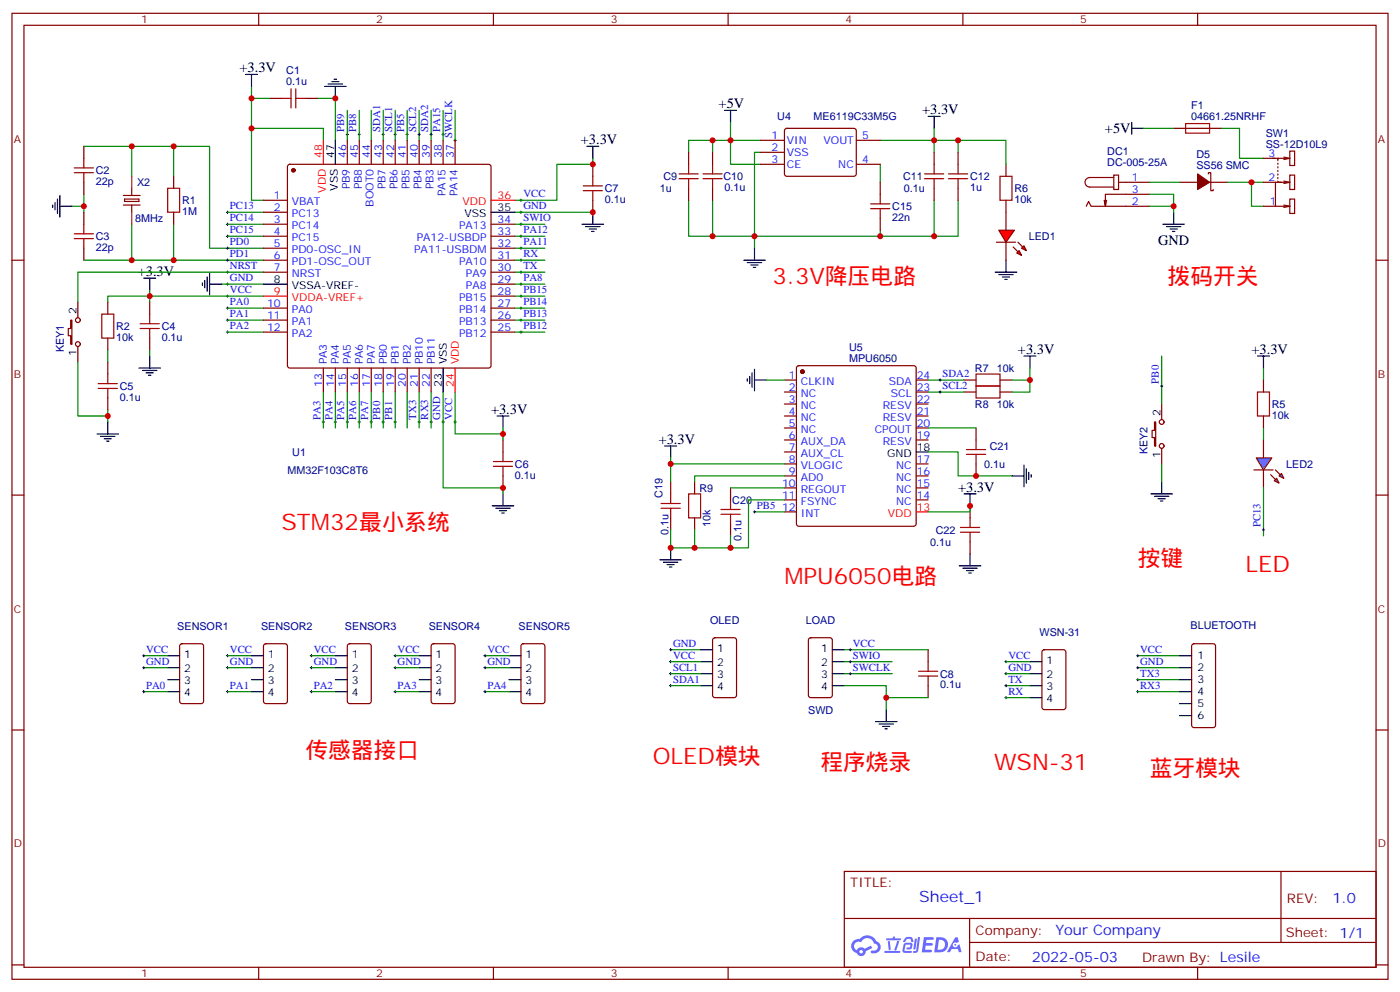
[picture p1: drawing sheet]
<svg xmlns="http://www.w3.org/2000/svg" width="412mm" height="292mm" viewBox="0 0 412 292" stroke-linecap="round" stroke-linejoin="round" font-family="sans-serif">
<g fill="none" stroke="#870000" stroke-width=".35">
<path d="M3.5 3.9h405.4v284.4h-405.4zM7.1 7.4h398.2v277.3h-398.2zM76.2 3.9v3.5M145.3 3.9v3.5M214.5 3.9v3.5M283.6 3.9v3.5M352.8 3.9v3.5M3.5 76.6h3.6M405.3 76.6h3.6M3.5 145.7h3.6M405.3 145.7h3.6M3.5 214.9h3.6"/>
<path d="M405.3 214.9h3.6M248.7 256.5h156.6v28.2h-156.6zM377.3 256.5v20.9M248.7 270.4h156.5M285.6 277.4h119.6M285.6 270.4v14.1M3.5 284h3.6M76.2 284.7v3.6M145.3 284.7v3.6M214.5 284.7v3.6M283.6 284.7v3.6M352.8 284.7v3.6"/>
<path d="M405.3 284h3.6"/>
</g>
<g fill="#5487ff">
<path d="M272.1 275.8h2.6l.3 .2-.1 .6h-2l-.1 1h1.6l.4 .4-.4 .4h-1.7l-.2 1.1 1.8 .1 .3 .3-.2 .4h-2.9z"/>
<path d="M281.4 275.9h.7l.4 1.3-.7 .3a.74 .74 0 0 0-1.1 .3 .74 .74 0 0 0 .5 1.1 .74 .74 0 0 0 .9-.7l.5-.3 .7 2.4h-.9l-.2-1h-1.9l-.5 1h-.9z"/>
<path d="M269.5 276.3h.6l-.4 2.9a.31 .31 0 0 1-.3 .3 .31 .31 0 0 1-.3-.3z"/>
<path d="M270.4 275.8h.6l-.5 4a.89 .89 0 0 1-.7 .7 .89 .89 0 0 1-.9-.3l1-.5z"/>
<path d="M266.8 276l.6-.2 1.2 .1 .5 1.3-.6 .1-.4-.9-1 .1a.95 .95 0 0 1-1 .8l-.1-.2z"/>
<path d="M266.4 277.7l1.8-.2a1.04 1.04 0 0 1 .6 1.1 1.04 1.04 0 0 1-.8 .9h-.7a.29 .29 0 0 1-.3-.4 .29 .29 0 0 1 .3-.2h.7l.2-.8h-1.4l-.4 1.8h1.9a.29 .29 0 0 1 .3 .3 .29 .29 0 0 1-.3 .3h-2l-.4-.3 .2-2.1z"/>
<path d="M260.5 279.9h4.4a.3 .3 0 0 1 .3 .3 .3 .3 0 0 1-.3 .3h-4.3z"/>
<path d="M264.3 277h.6l-.5 1.6a1.02 1.02 0 0 1-.7 1.2l-.2-.3z"/>
<path d="M261.5 277h.6l.3 2.4-.3 .3-.3-.2z"/>
<path d="M261.1 276.2h1.9l.2-.5h.5l-.1 .5h1.5a.29 .29 0 0 1 .3 .3 .29 .29 0 0 1-.3 .3h-3.9z"/>
<path d="M275.8 275.9l-.6 4.4h1.4a2.27 2.27 0 0 0 2.7-2.3 2.27 2.27 0 0 0-2.7-2.1zM276.6 276.6a1.5 1.5 0 0 1 1.8 1.6 1.5 1.5 0 0 1-1.9 1.3h-.3z"/>
<path d="M251.4 277a2.09 2.09 0 0 0 1 3.5 1.37 1.37 0 0 0 1.5 .9 1.37 1.37 0 0 0 1.1-1.4l2-1-.5-.7-1.8 1a1.4 1.4 0 0 0-2.3 .4 1.32 1.32 0 0 1-.6-1.9 1.32 1.32 0 0 1 1.9-.4 2.02 2.02 0 0 1 2-1.3 2.02 2.02 0 0 1 1.8 1.7 1.09 1.09 0 0 1 1.1 1.3 1.09 1.09 0 0 1-1.6 .7 .41 .41 0 0 0-.5 .3 .41 .41 0 0 0 .4 .5 1.89 1.89 0 0 0 2.4-1.2 1.89 1.89 0 0 0-1.2-2.4 2.98 2.98 0 0 0-5-.6l-1 .1zM253.2 280.1a.52 .52 0 0 1 1 0 .52 .52 0 0 1-1 0z"/>
<circle cx="281.4" cy="278.1" r=".28"/>
</g>
<g fill="none" stroke="#008700" stroke-width=".35">
<path d="M336.9 37.8h8.8M359.8 37.8h5.3v8.8h7.1M338.7 57.2h7v5.3M338.7 53.7h8.8M361.6 53.7h10.6M368.7 53.7v7h3.5M338.7 60.7h7M42.3 193h7.1M42.3 196.5h7.1M67 193h7.1M67 196.5h7.1M91.7 193h7.1"/>
<path d="M91.7 196.5h7.1M116.4 193h7.1M116.4 196.5h7.1M142.9 193h7M142.9 196.5h7M197.6 194.8h8.8M197.6 191.2h8.8M197.6 198.3h8.8M296.3 198.3h7.1M296.3 194.8h7.1M42.3 203.6h7.1M67 203.6h7.1"/>
<path d="M91.7 203.6h7.1M116.4 203.6h7.1M142.9 203.6h7M197.6 201.8h8.8M296.3 201.8h7.1M296.3 205.4h7.1"/>
</g>
<g fill="none" stroke="#000" stroke-width=".29">
<path d="M42 193h.7M42 196.5h.7M42.3 192.7v.7M42.3 196.2v.7M66.7 193h.7M66.7 196.5h.7M67 192.7v.7M67 196.2v.7M91.4 193h.7M91.4 196.5h.7M91.7 192.7v.7M91.7 196.2v.7"/>
<path d="M116.1 193h.7M116.1 196.5h.7M116.4 192.7v.7M116.4 196.2v.7M142.5 193h.7M142.5 196.5h.7M142.9 192.7v.7M142.9 196.2v.7M197.2 191.2h.7M197.2 194.8h.7M197.2 198.3h.7M197.6 190.9v.7"/>
<path d="M197.6 194.4v.7M197.6 197.9v.7M296 194.8h.7M296 198.3h.7M296.3 194.4v.7M296.3 197.9v.7M42 203.6h.7M42.3 203.2v.7M66.7 203.6h.7M67 203.2v.7M91.4 203.6h.7M91.7 203.2v.7"/>
<path d="M116.1 203.6h.7M116.4 203.2v.7M142.5 203.6h.7M142.9 203.2v.7M197.2 201.8h.7M197.6 201.5v.7M296 201.8h.7M296 205.4h.7M296.3 201.5v.7M296.3 205v.7"/>
</g>
<g fill="none" stroke="#870000" stroke-width=".35">
<path d="M345.7 37.8h14.1M326 58.9l-.4 1.8M328.1 51.5h1.4v4.3h-1.4zM328.1 52.2h-7.1a1.41 1.41 0 0 0-1.4 1.5 1.41 1.41 0 0 0 1.4 1.4h7.1M329.5 53.7h9.2M338.7 57.2h-13.1v3.5l-.3-1.8M347.5 53.7h5.3M356 51.2v-.4h.7v5.3h.7v-.3M356.3 53.7h5.3M372.2 53.7h5.3M372.2 46.6h4.4M375.7 53.7v7h4.2"/>
<path d="M376.4 53.3v.4h2.8M376.4 48v.4M376.4 49.1v.3M376.4 50.1v.4M376.4 51.2v.3M376.4 52.2v.4M378.2 53.3l1.7 .4-1.7 .3M378.2 46.2l1.7 .4-1.7 .4M379.2 46.6h-2.8v.7M379.9 58.6h1.5v4.2h-1.5zM379.9 51.5h1.5v4.3h-1.5zM379.9 44.5h1.5v4.2h-1.5z"/>
<path d="M320 60.7l.7-1.4 .7 1.4h17.3M372.2 60.7h3.5M378.2 60.4l1.7 .3M379.9 60.7l-1.7 .4M53.2 189.7l.4-.2h5.7l.6 .4 .1 16.5-.5 .7h-5.9l-.6-.4-.1-16.5zM77.8 189.7l.5-.2h5.7l.6 .4 .1 16.5-.5 .7h-5.9l-.6-.4-.1-16.5zM102.5 189.7l.5-.2h5.7l.6 .4 .1 16.5-.5 .7h-5.9l-.6-.4-.1-16.5zM127.2 189.7l.5-.2h5.6l.7 .4 .1 16.5-.5 .7h-5.9l-.6-.4-.1-16.5zM153.7 189.7l.5-.2h5.6l.7 .4v16.5l-.4 .7h-5.9l-.7-.4v-16.5zM210.1 187.9l.5-.2h5.7l.6 .4 .1 16.5-.5 .7-5.9 .1-.6-.5-.1-16.5zM307.2 191.4l.4-.2h5.7l.6 .5 .1 16.5-.5 .6-5.9 .1-.6-.5-.1-16.5z"/>
</g>
<g fill="none" stroke="#000" stroke-width=".35">
<path d="M333.4 37.8h3.5M333.4 36v3.5M342.5 66h6.4M343.6 66.7h4.2M344.7 67.4h2.1M345.4 68.1h.7M345.7 62.5v3.5M49.4 193h3.5M49.4 196.5h3.5M74.1 193h3.5M74.1 196.5h3.5M98.8 193h3.5"/>
<path d="M98.8 196.5h3.5M123.5 193h3.5M123.5 196.5h3.5M149.9 193h3.6M149.9 196.5h3.6M206.4 191.2h3.5M206.4 194.8h3.5M206.4 198.3h3.5M303.4 194.8h3.5M303.4 198.3h3.5M49.4 200.1h3.5M49.4 203.6h3.5"/>
<path d="M74.1 200.1h3.5M74.1 203.6h3.5M98.8 200.1h3.5M98.8 203.6h3.5M123.5 200.1h3.5M123.5 203.6h3.5M149.9 200.1h3.6M149.9 203.6h3.6M206.4 201.8h3.5M303.4 201.8h3.5M303.4 205.4h3.5"/>
</g>
<path d="M352.8 51.2l3.5 2.5-3.5 2.1z" fill="#870000" stroke="#870000" stroke-width=".35"/>
<path d="M349.2 36.4h7.1v2.8h-7.1z" fill="none" stroke="#a10000" stroke-width=".35"/>
<g fill="#f00" stroke="#870000" stroke-width=".35">
<path d="M294.2 67.8h4.6l-2.5 3.5z"/>
<path d="M293.5 71.3h5.7z"/>
</g>
<g fill="#870000" stroke="#870000" stroke-width=".35">
<path d="M299.9 71.3l1.4 1.4z"/>
<path d="M298.4 72.7l1.5 1.4z"/>
</g>
<g fill="#f00" stroke="#870000" stroke-width=".35">
<path d="M300.9 73.1l.7-.7 .7 1.4z"/>
<path d="M299.5 74.5l.7-.7 .7 1.4z"/>
</g>
<g fill="none" stroke="#870000" stroke-width=".35">
<path d="M79.4 29h3.5M90 29h3.5M231.3 38l.5-.2h20l.4 .7v13l-.7 .4-20-.1-.4-.6v-12.7zM24.7 43.1v3.5M24.7 53.7v3.5M36.3 57.5h5M36.7 58.6h4.2v.7h-4.2zM38.8 55.4v2.1M51.2 51.9v3.5M77.6 58.9h7.1M84.9 48.6l.5-.2h58.5l.5 .2 .2 .5v58.5l-.2 .5-.5 .2h-58.5l-.5-.2-.2-.5v-58.5zM102.3 41.3v7.1"/>
<path d="M105.8 41.3v7.1M109.4 41.3v7.1M112.9 41.3v7.1M116.4 41.3v7.1M119.9 41.3v7.1M123.5 41.3v7.1M127 41.3v7.1M130.5 41.3v7.1M134.1 41.3v7.1M174.6 48.4v3.5M174.6 58.9v3.6M202.8 44.8v3.6"/>
<path d="M202.8 55.4v3.5M209.9 44.8v3.6M209.9 55.4v3.5M224 41.3h7.1M224 44.8h7.1M224 48.4h7.1M252.2 41.3h7.1M252.2 48.4h7.1M259.3 53.7v3.5M275.2 44.8v3.6M275.2 55.4v3.5M282.2 44.8v3.6"/>
<path d="M282.2 55.4v3.5M296.3 48.4v3.5M296.3 58.9v8.9M24.7 62.5v3.5M24.7 73.1v3.5M36.3 60.4h5M38.8 60.4v2.1M51.2 62.5v3.5M77.6 62.5h7.1M77.6 66h7.1M77.6 69.5h7.1M77.6 73.1h7.1"/>
<path d="M77.6 76.6h7.1M144.6 66h7.1M144.6 69.5h7.1M144.6 73.1h7.1M144.6 76.6h7.1M259.3 64.2v3.6M296.3 71.3v5.3M20.8 94.2h.4v7.1h-.4v-2.5h-.7v-2.1h.7zM22.9 88.9v4.6M31.7 88.9v3.6M31.7 99.5v3.5M44.1 88.9v3.6"/>
<path d="M44.1 99.5v3.5M77.6 80.1h7.1M77.6 90.7h7.1M77.6 94.2h7.1M77.6 97.8h7.1M144.6 80.1h7.1M144.6 90.7h7.1M144.6 94.2h7.1M144.6 97.8h7.1M144.6 87.2h7.1M144.6 83.6h7.1M22.9 102v4.6"/>
<path d="M31.7 106.6v3.5M31.7 117.2v3.5M95.2 108.3v7.1M98.8 108.3v7.1M102.3 108.3v7.1M105.8 108.3v7.1M109.4 108.3v7.1M112.9 108.3v7.1M116.4 108.3v7.1M119.9 108.3v7.1M123.5 108.3v7.1M127 108.3v7.1"/>
<path d="M231.1 115.4h3.5M231.1 111.9h3.5M231.1 118.9h3.5M234.8 107.8l.5-.2h33.9l.5 .2 .2 .5v45.9l-.3 .5-.4 .2h-33.9l-.5-.2-.2-.5v-45.9zM269.9 115.4h3.5M269.9 111.9h3.5M269.9 118.9h3.5M284 115.4h3.5M284 111.9h3.5M294.6 115.4h3.5M294.6 111.9h3.5M342.2 118.9v4.6"/>
<path d="M148.2 129.5v3.5M231.1 122.4h3.5M231.1 126h3.5M231.1 129.5h3.5M231.1 133h3.5M231.1 136.6h3.5M269.9 122.4h3.5M269.9 126h3.5M269.9 129.5h3.5M269.9 136.6h3.5M287.5 126v3.5M287.5 136.6v3.5"/>
<path d="M340.1 124.2h.3v7.1h-.3v-2.5h-.7v-2.1h.7zM342.2 132v4.6M148.2 140.1v3.5M197.6 141.9v3.5M197.6 152.4v3.6M204.6 141.9v3.5M204.6 152.4v3.6M215.2 143.6v3.5M215.2 154.2v3.5M231.1 140.1h3.5M231.1 143.6h3.5M231.1 147.1h3.5"/>
<path d="M231.1 150.7h3.5M269.9 140.1h3.5M269.9 143.6h3.5M269.9 147.1h3.5M285.8 148.9v3.5M285.8 159.5v3.5M238.4 187.9l.4-.2h5.7l.6 .4 .1 16.5-.5 .7-5.9 .1-.6-.5-.1-16.5zM273.4 191.2v3.6M351.2 189.7l.5-.2h5.7l.6 .4 .1 23.6-.5 .6-5.9 .1-.6-.5-.1-23.5zM273.4 201.8v3.6"/>
<circle cx="22.9" cy="94.2" r=".71"/>
<circle cx="22.9" cy="101.3" r=".71"/>
<circle cx="342.2" cy="131.3" r=".71"/>
<circle cx="342.2" cy="124.2" r=".71"/>
</g>
<g fill="none" stroke="#a10000" stroke-width=".35">
<path d="M82.9 29h2.8M85.7 26.1v5.7M87.1 29h2.9M87.1 26.1v5.7M21.9 50.8h5.6M21.9 49.4h5.6M24.7 46.6v2.8M24.7 50.8v2.9M49.4 55.4h3.5v7.1h-3.5zM171.8 54.7h5.6M171.8 56.1h5.6M174.6 51.9v2.8"/>
<path d="M174.6 56.1v2.8M200 52.6h5.7M200 51.2h5.7M202.8 48.4v2.8M202.8 52.6v2.8M207.1 52.6h5.6M207.1 51.2h5.6M209.9 48.4v2.8M209.9 52.6v2.8M259.3 57.2v2.8M272.3 52.6h5.7M272.3 51.2h5.7"/>
<path d="M275.2 48.4v2.8M275.2 52.6v2.8M279.4 52.6h5.6M279.4 51.2h5.6M282.2 48.4v2.8M282.2 52.6v2.8M294.6 51.9h3.5v7h-3.5zM21.9 70.2h5.6M21.9 68.8h5.6M24.7 66v2.8M24.7 70.2v2.9M256.5 61.4h5.6"/>
<path d="M256.5 60h5.6M259.3 61.4v2.8M30 92.5h3.5v7h-3.5zM41.3 95.3h5.6M41.3 96.7h5.6M44.1 92.5v2.8M44.1 96.7v2.8M28.9 112.9h5.7M28.9 114.3h5.7M31.7 110.1v2.8M31.7 114.3v2.9M287.5 113.6h7.1v3.6h-7.1z"/>
<path d="M287.5 110.1h7.1v3.5h-7.1zM145.3 135.9h5.7M145.3 137.3h5.7M148.2 133v2.9M148.2 137.3v2.8M284.7 133.7h5.6M284.7 132.3h5.6M287.5 129.5v2.8M287.5 133.7v2.9M194.7 149.6h5.7M194.7 148.2h5.7M197.6 145.4v2.8"/>
<path d="M197.6 149.6v2.8M202.8 145.4h3.6v7h-3.6zM212.4 151.4h5.6M212.4 150h5.6M215.2 147.1v2.9M215.2 151.4v2.8M282.9 156.7h5.7M282.9 155.3h5.7M285.8 152.4v2.9M285.8 156.7v2.8M270.6 199h5.6M270.6 197.6h5.6"/>
<path d="M273.4 194.8v2.8M273.4 199v2.8"/>
</g>
<g fill="none" stroke="#000" stroke-width=".35">
<path d="M72.3 21.9h3.5M74.1 21.9v3.5M95.6 25.4h6.4M96.7 24.7h4.2M97.7 24h2.1M98.4 23.3h.7M98.8 25.4v3.6M213.4 32.5h3.6M215.2 32.5v3.5M273.4 34.3h3.5M275.2 34.3v3.5M16.2 59.7v2.1"/>
<path d="M16.9 58.6v4.2M17.6 57.5v6.4M98.8 41.3v7.1M172.9 43.1h3.5M174.6 43.1v3.5M15.5 60.4v.7M17.6 60.7h3.6M144.6 62.5h7.1M171.4 66h6.4M172.5 66.7h4.2M173.6 67.4h2.1M174.3 68.1h.7"/>
<path d="M174.6 62.5v3.5M219.1 76.6h6.3M220.1 77.3h4.3M221.2 78h2.1M221.9 78.7h.7M222.2 73.1v3.5M296.3 76.6v3.5M42.3 81.9h3.6M44.1 81.9v3.5M59.6 83.3v.7M60.3 82.6v2.1M61 81.5v4.3"/>
<path d="M61.7 83.6h3.6M61.7 80.5v6.3M77.6 83.6h7.1M293.2 80.1h6.3M294.2 80.8h4.2M295.3 81.5h2.1M296 82.2h.7M40.9 108.3h6.4M42 109h4.2M43 109.7h2.2M43.7 110.5h.7M44.1 104.8v3.5"/>
<path d="M130.5 108.3v7.1M220.1 111.5v.7M220.8 110.8v2.1M221.5 109.7v4.3M222.2 108.7v6.3M222.2 111.9h3.6M301.6 104.8h3.6M303.4 104.8v3.5M28.6 127.7h6.3M29.6 128.4h4.3M30.7 129.2h2.1M31.4 129.9h.7"/>
<path d="M31.7 124.2v3.5M146.4 122.4h3.5M148.2 122.4v3.6M195.8 131.3h3.5M197.6 131.3v3.5M269.9 133h3.5M145 148.9h6.3M146 149.6h4.3M147.1 150.3h2.1M147.8 151h.7M148.2 145.4v3.5M284 145.4h3.5"/>
<path d="M285.8 145.4v3.5M339 145.4h6.4M340.1 146.1h4.2M341.1 146.8h2.2M341.8 147.5h.7M342.2 141.9v3.5M194.4 164.8h6.3M195.4 165.5h4.3M196.5 166.2h2.1M197.2 166.9h.7M197.6 161.3v3.5M282.6 166.5h6.3"/>
<path d="M283.6 167.3h4.3M284.7 168h2.1M285.4 168.7h.7M285.8 163v3.5M245.2 191.2h3.5M245.2 194.8h3.5M245.2 198.3h3.5M347.5 193h3.5M347.5 196.5h3.5M245.2 201.8h3.5M257.9 212.4h6.3M258.9 213.1h4.3"/>
<path d="M260 213.8h2.1M260.7 214.5h.7M261.1 208.9v3.5M347.5 200.1h3.5M347.5 203.6h3.5M347.5 207.1h3.5M347.5 210.6h3.5"/>
</g>
<g fill="none" stroke="#008700" stroke-width=".35">
<path d="M74.1 37.8h21.1v3.5M74.1 25.4v3.6M79.4 29h-5.3v29.9h3.5M93.5 29h5.3v12.3M102.3 32.5v8.8M105.8 32.5v8.8M109.4 32.5v8.8M112.9 32.5v8.8M116.4 32.5v8.8M119.9 32.5v8.8M123.5 32.5v8.8M127 32.5v8.8"/>
<path d="M130.5 32.5v8.8M134.1 32.5v8.8M215.2 36v12.4h8.8M275.2 37.8v3.5h7v3.5M24.7 43.1h14.1v8.8M24.7 57.2v5.3M38.8 43.1h12.4v8.8M51.2 43.1h10.5v30h15.9M174.6 46.6v1.8h-10.6v10.5h-12.3M202.8 58.9v10.6h72.4v-10.6M209.9 41.3h-7.1v3.5M209.9 58.9v10.6"/>
<path d="M224 41.3h-14.1v3.5M224 44.8h-1.8v28.3M259.3 41.3h15.9v3.5M259.3 48.4v5.3M282.2 58.9v10.6h-7M282.2 41.3h14.1v7.1M21.2 60.7h3.5M38.8 66v10.6h-14.1M51.2 76.6h26.4M51.2 66v10.6h-12.4M67 62.5h10.6M67 69.5h10.6"/>
<path d="M67 66h10.6M151.7 62.5h22.9M151.7 69.5h8.8M151.7 73.1h8.8M151.7 76.6h8.8M151.7 66h8.8M259.3 67.8v1.7M31.7 88.9v-1.7h12.4v1.7M44.1 85.4v1.8h33.5M65.3 83.6h12.3M67 97.8h10.6M67 94.2h10.6"/>
<path d="M67 90.7h10.6M77.6 80.1h-54.7v8.8M151.7 83.6h8.8M151.7 87.2h8.8M151.7 97.8h8.8M151.7 94.2h8.8M151.7 90.7h8.8M151.7 80.1h8.8M22.9 106.6v15.8h8.8M31.7 103v3.6M44.1 103v1.8M95.2 115.4v10.6"/>
<path d="M98.8 115.4v10.6M102.3 115.4v10.6M105.8 115.4v10.6M109.4 115.4v10.6M112.9 115.4v10.6M116.4 115.4v10.6M119.9 115.4v10.6M123.5 115.4v10.6M127 115.4v10.6M130.5 115.4v28.2h17.7v1.8M134.1 115.4v12.3h14.1M225.8 111.9h5.3"/>
<path d="M273.4 111.9h10.6M273.4 115.4h10.6M303.4 108.3v3.6h-5.3M303.4 111.9v3.5h-5.3M342.2 104.8v14.1M31.7 120.7v3.5M148.2 126v3.5M197.6 134.8v1.8M231.1 136.6h-33.5v5.3M273.4 133h8.8v7.1h15.9M273.4 126h14.1M342.2 136.6v5.3"/>
<path d="M197.6 156v5.3h7v-5.3M215.2 157.7v3.6h-10.6M222.2 150.7h8.9M231.1 140.1h-26.5v1.8M231.1 147.1h-10.6v14.2h-5.3M285.8 148.9v1.8h-12.4M248.7 191.2h24.7M248.7 194.8h14.1M248.7 198.3h14.1M335.1 196.5h12.4M335.1 193h12.4M248.7 201.8h12.4v3.6"/>
<path d="M273.4 205.4h-12.3v3.5M335.1 200.1h12.4M335.1 203.6h12.4"/>
</g>
<g fill="none" stroke="#000" stroke-width=".29">
<path d="M102 39.5h.7M102.3 39.2v.7M105.5 39.5h.7M105.8 39.2v.7M112.5 39.5h.7M112.9 39.2v.7M116.1 39.5h.7M116.4 39.2v.7M119.6 39.5h.7M119.9 39.2v.7M123.1 39.5h.7M123.5 39.2v.7"/>
<path d="M126.6 39.5h.8M127 39.2v.7M130.2 39.5h.7M130.5 39.2v.7M133.7 41.3h.7M134.1 41v.7M153.1 58.9h.7M153.5 58.6v.7M66.7 62.5h.7M66.7 66h.7M66.7 69.5h.7M66.7 73.1h.7"/>
<path d="M66.7 76.6h.7M67 62.1v.7M67 65.7v.7M67 69.2v.7M67 72.7v.7M67 76.2v.7M67 79.8v.7M153.1 62.5h.7M153.1 66h.7M153.1 69.5h.7M153.1 73.1h.7M153.1 76.6h.7"/>
<path d="M153.5 62.1v.7M153.5 65.7v.7M153.5 69.2v.7M153.5 72.7v.7M153.5 76.2v.7M153.5 79.8v.7M66.7 83.6h.7M66.7 87.2h.7M66.7 90.7h.7M66.7 94.2h.7M66.7 97.8h.7M66.7 80.1h.7"/>
<path d="M67 83.3v.7M67 86.8v.7M67 90.3v.8M67 93.9v.7M67 97.4v.7M153.1 83.6h.7M153.1 87.2h.7M153.1 90.7h.7M153.1 94.2h.7M153.1 97.8h.7M153.1 80.1h.7M153.5 83.3v.7"/>
<path d="M153.5 86.8v.7M153.5 90.3v.8M153.5 93.9v.7M153.5 97.4v.7M276.6 111.9h.7M276.6 115.4h.7M276.9 111.5v.7M276.9 115v.7M341.8 113.6h.7M342.2 113.3v.7M94.9 124.2h.7M95.2 123.9v.7"/>
<path d="M98.4 124.2h.7M98.8 123.9v.7M102 124.2h.7M102.3 123.9v.7M105.5 124.2h.7M105.8 123.9v.7M109 124.2h.7M109.4 123.9v.7M112.5 124.2h.7M112.9 123.9v.7M116.1 124.2h.7M116.4 123.9v.7"/>
<path d="M123.1 124.2h.7M123.5 123.9v.7M126.6 124.2h.8M127 123.9v.7M130.2 124.2h.7M130.5 123.9v.7M133.7 124.2h.7M134.1 123.9v.7M221.9 150.7h.7M222.2 150.3v.7M250.1 198.3h.7M250.1 194.8h.7"/>
<path d="M250.1 191.2h.7M250.5 190.9v.7M250.5 194.4v.7M250.5 197.9v.7M334.8 193h.7M334.8 196.5h.7M335.1 192.7v.7M335.1 196.2v.7M335.1 199.7v.7M334.8 203.6h.7M334.8 200.1h.7M335.1 203.2v.7"/>
</g>
<g fill="#870000" stroke="#870000" stroke-width=".35">
<circle cx="86.4" cy="50.1" r=".53"/>
<circle cx="236.4" cy="109.4" r=".53"/>
</g>
<path d="M95.2 41.3v7.1M144.6 58.9h7.1M77.6 87.2h7.1M134.1 108.3v7.1M269.9 150.7h3.5" fill="none" stroke="#f00" stroke-width=".35"/>
<path d="M38.8 51.9v3.5M38.8 62.5v3.5" fill="none" stroke="#8c2424" stroke-width=".35"/>
<path d="M370.1 134.8h4.5l-2.4 3.5z" fill="#09f" stroke="#870000" stroke-width=".35"/>
<path d="M369.4 138.3h5.6z" fill="#f00" stroke="#870000" stroke-width=".35"/>
<g fill="#870000" stroke="#870000" stroke-width=".35">
<path d="M375.7 138.3l1.4 1.4z"/>
<path d="M374.3 139.7l1.4 1.4z"/>
</g>
<g fill="#09f" stroke="#870000" stroke-width=".35">
<path d="M376.8 140.1l.7-.7 .7 1.4z"/>
<path d="M375.4 141.5l.7-.7 .7 1.4z"/>
</g>
<path d="M372.2 111.9v3.5M372.2 122.4v3.6M372.2 129.5v5.3M372.2 138.3v5.3" fill="none" stroke="#870000" stroke-width=".35"/>
<path d="M372.2 108.3v3.6M372.2 126v3.5M215.2 143.6h15.9M372.2 143.6v14.1" fill="none" stroke="#008700" stroke-width=".35"/>
<path d="M370.4 115.4h3.5v7h-3.5z" fill="none" stroke="#a10000" stroke-width=".35"/>
<path d="M370.4 104.8h3.5M372.2 104.8v3.5M301.6 136.9v6.4M302.3 138v4.2M303 139v2.1M303.7 139.7v.7M298.1 140.1h3.5" fill="none" stroke="#000" stroke-width=".35"/>
<path d="M371.8 156h.7M372.2 155.6v.7" fill="none" stroke="#000" stroke-width=".29"/>
<g fill="#c00">
<circle cx="345.7" cy="60.7" r=".88"/>
<circle cx="368.7" cy="53.7" r=".88"/>
<circle cx="275.2" cy="69.5" r=".88"/>
<circle cx="275.2" cy="41.3" r=".88"/>
<circle cx="209.9" cy="41.3" r=".88"/>
<circle cx="222.3" cy="69.5" r=".88"/>
<circle cx="215.2" cy="41.3" r=".88"/>
<circle cx="209.9" cy="69.5" r=".88"/>
<circle cx="259.3" cy="69.5" r=".88"/>
<circle cx="282.2" cy="41.3" r=".88"/>
<circle cx="261.1" cy="205.4" r=".88"/>
<circle cx="174.6" cy="48.4" r=".88"/>
<circle cx="174.6" cy="62.5" r=".88"/>
<circle cx="148.2" cy="143.6" r=".88"/>
<circle cx="148.2" cy="127.7" r=".88"/>
<circle cx="31.8" cy="122.4" r=".88"/>
<circle cx="44.1" cy="87.2" r=".88"/>
<circle cx="51.2" cy="43.1" r=".88"/>
<circle cx="51.2" cy="76.6" r=".88"/>
<circle cx="38.8" cy="76.6" r=".88"/>
<circle cx="38.8" cy="43.1" r=".88"/>
<circle cx="24.7" cy="60.7" r=".88"/>
<circle cx="98.8" cy="29" r=".88"/>
<circle cx="74.1" cy="29" r=".88"/>
<circle cx="74.1" cy="37.8" r=".88"/>
<circle cx="285.8" cy="148.9" r=".88"/>
<circle cx="197.6" cy="136.6" r=".88"/>
<circle cx="303.4" cy="111.9" r=".88"/>
<circle cx="215.2" cy="161.3" r=".88"/>
<circle cx="204.6" cy="161.3" r=".88"/>
<circle cx="197.6" cy="161.3" r=".88"/>
<circle cx="287.5" cy="140.1" r=".88"/>
</g>
<g font-size="6.7" fill="#f00">
<text x="227.5" y="83.6">3.3V降压电路</text>
<text x="344" y="83.6">拨码开关</text>
<text x="82.9" y="156">STM32最小系统</text>
<text x="335.1" y="166.5">按键</text>
<text x="231.1" y="171.8">MPU6050电路</text>
<text x="366.9" y="168.3">LED</text>
<text x="90" y="223">传感器接口</text>
<text x="192.3" y="224.8">OLED模块</text>
<text x="241.7" y="226.5">程序烧录</text>
<text x="292.8" y="226.5">WSN-31</text>
<text x="338.7" y="228.3">蓝牙模块</text>
</g>
<text font-size="4.6" fill="#00f" x="270.8" y="265.5">Sheet_1</text>
<g font-size="4.2">
<text x="70.6" y="21.2">+3.3V</text>
<text x="211.7" y="31.8">+5V</text>
<text x="271.6" y="33.5">+3.3V</text>
<text x="325.5" y="39.2">+5V</text>
<text x="171.1" y="42.4">+3.3V</text>
<text x="341.1" y="72.1">GND</text>
<text x="40.6" y="81.2">+3.3V</text>
<text x="299.9" y="104.1">+3.3V</text>
<text x="368.7" y="104.1">+3.3V</text>
<text x="144.6" y="121.7">+3.3V</text>
<text x="194" y="130.6">+3.3V</text>
<text x="282.2" y="144.7">+3.3V</text>
</g>
<g font-size="4.2" fill="#00f">
<text x="392.5" y="265.8">1.0</text>
<text x="310.9" y="275.3">Your Company</text>
<text x="304" y="283.1">2022-05-03</text>
</g>
<g font-size="3.9" fill="#800">
<text x="250.5" y="261.1">TITLE:</text>
<text x="379.1" y="265.8">REV:</text>
<text x="287.4" y="275.3">Company:</text>
<text x="378.7" y="275.9">Sheet: 1/1</text>
<text x="287.4" y="283">Date:</text>
<text x="336.4" y="283.1">Drawn By: Lesile</text>
</g>
<g font-size="3.2" fill="#800">
<text x="41.6" y="6.9">1</text>
<text x="110.8" y="6.9">2</text>
<text x="179.9" y="6.9">3</text>
<text x="249.1" y="6.9">4</text>
<text x="318.2" y="6.9">5</text>
<text x="4.1" y="42">A</text>
<text x="405.9" y="42">A</text>
<text x="4.1" y="111.2">B</text>
<text x="405.9" y="111.2">B</text>
<text x="4.1" y="180.3">C</text>
<text x="405.9" y="180.3">C</text>
<text x="4.1" y="249.4">D</text>
<text x="405.9" y="249.4">D</text>
<text x="41.6" y="287.7">1</text>
<text x="110.8" y="287.7">2</text>
<text x="179.9" y="287.7">3</text>
<text x="249.1" y="287.7">4</text>
<text x="318.2" y="287.7">5</text>
</g>
<g font-size="3.2" fill="#000080">
<text x="84.3" y="21.9">C1</text>
<text x="84.3" y="25.1">0.1u</text>
<text x="229" y="35.5">U4</text>
<text x="239.6" y="35.5">ME6119C33M5G</text>
<text x="350.9" y="35.3">04661.25NRHF</text>
<text x="350.9" y="32.1">F1</text>
<text x="372.8" y="40.3">SW1</text>
<text x="326.2" y="45.6">DC1</text>
<text x="352.4" y="46.6">D5</text>
<text x="372.8" y="43.4">SS-12D10L9</text>
<text x="28.2" y="51.3">C2</text>
<text x="195.5" y="53">C9</text>
<text x="213.1" y="53">C10</text>
<text x="266" y="53.1">C11</text>
<text x="285.8" y="53.1">C12</text>
<text x="326.2" y="48.9">DC-005-25A</text>
<text x="352.4" y="49.8">SS56 SMC</text>
<text x="28.2" y="54.5">22p</text>
<text x="40.4" y="54.8">X2</text>
<text x="178.2" y="59.7">0.1u</text>
<text x="178.2" y="56.6">C7</text>
<text x="194.4" y="56.6">1u</text>
<text x="213.4" y="56.2">0.1u</text>
<text x="266.2" y="56.6">0.1u</text>
<text x="285.8" y="56.2">1u</text>
<text x="298.8" y="59.7">10k</text>
<text x="298.8" y="56.6">R6</text>
<text x="39.8" y="65.4">8MHz</text>
<text x="53.6" y="63.3">1M</text>
<text x="53.6" y="60.1">R1</text>
<text x="262.8" y="65">22n</text>
<text x="262.8" y="61.9">C15</text>
<text x="28.2" y="70.7">C3</text>
<text x="303" y="70.7">LED1</text>
<text x="28.2" y="73.9">22p</text>
<text x="34.2" y="100.3">10k</text>
<text x="34.2" y="97.1">R2</text>
<text x="47.6" y="100.3">0.1u</text>
<text x="47.6" y="97.1">C4</text>
<text x="18.8" y="103.7" transform="rotate(-90 18.8 103.7)">KEY1</text>
<text x="250.1" y="106.6">MPU6050</text>
<text x="250.1" y="103.4">U5</text>
<text x="287.2" y="109.5">R7</text>
<text x="293.7" y="109.5">10k</text>
<text x="35.3" y="117.9">0.1u</text>
<text x="35.3" y="114.8">C5</text>
<text x="287.2" y="120.1">R8</text>
<text x="293.7" y="120.1">10k</text>
<text x="374.6" y="123.2">10k</text>
<text x="374.7" y="120.1">R5</text>
<text x="86.1" y="134.2">U1</text>
<text x="151.7" y="137.7">C6</text>
<text x="289.9" y="137.7">0.1u</text>
<text x="291.6" y="132.4">C21</text>
<text x="338" y="133.7" transform="rotate(-90 338 133.7)">KEY2</text>
<text x="378.9" y="137.8">LED2</text>
<text x="84.7" y="139.5">MM32F103C8T6</text>
<text x="151.7" y="140.9">0.1u</text>
<text x="195.2" y="146.6" transform="rotate(-90 195.2 146.6)">C19</text>
<text x="206" y="144.7">R9</text>
<text x="215.7" y="148.3">C20</text>
<text x="209.3" y="155.1" transform="rotate(-90 209.3 155.1)">10k</text>
<text x="196.9" y="157.4" transform="rotate(-90 196.9 157.4)">0.1u</text>
<text x="218.4" y="159.2" transform="rotate(-90 218.4 159.2)">0.1u</text>
<text x="274" y="160.6">0.1u</text>
<text x="275.7" y="157.1">C22</text>
<text x="52.2" y="185.3">SENSOR1</text>
<text x="76.9" y="185.3">SENSOR2</text>
<text x="101.6" y="185.3">SENSOR3</text>
<text x="126.3" y="185.3">SENSOR4</text>
<text x="152.8" y="185.3">SENSOR5</text>
<text x="209.2" y="183.6">OLED</text>
<text x="237.4" y="183.7">LOAD</text>
<text x="350.7" y="185.2">BLUETOOTH</text>
<text x="306.2" y="187.1">WSN-31</text>
<text x="276.9" y="202.6">0.1u</text>
<text x="276.9" y="199.5">C8</text>
<text x="238.1" y="210.1">SWD</text>
</g>
<g font-size="3.2" fill="#00f">
<text x="101.4" y="38.8" transform="rotate(-90 101.4 38.8)">PB9</text>
<text x="105" y="38.8" transform="rotate(-90 105 38.8)">PB8</text>
<text x="112" y="38.8" transform="rotate(-90 112 38.8)">SDA1</text>
<text x="115.5" y="38.8" transform="rotate(-90 115.5 38.8)">SCL1</text>
<text x="119.1" y="38.8" transform="rotate(-90 119.1 38.8)">PB5</text>
<text x="122.6" y="38.8" transform="rotate(-90 122.6 38.8)">SCL2</text>
<text x="126.1" y="38.8" transform="rotate(-90 126.1 38.8)">SDA2</text>
<text x="129.6" y="38.8" transform="rotate(-90 129.6 38.8)">PA15</text>
<text x="227.3" y="41">1</text>
<text x="254" y="41">5</text>
<text x="102" y="46.4" transform="rotate(-90 102 46.4)">46</text>
<text x="105.5" y="46.4" transform="rotate(-90 105.5 46.4)">45</text>
<text x="109" y="46.4" transform="rotate(-90 109 46.4)">44</text>
<text x="112.5" y="46.4" transform="rotate(-90 112.5 46.4)">43</text>
<text x="116.1" y="46.4" transform="rotate(-90 116.1 46.4)">42</text>
<text x="119.6" y="46.4" transform="rotate(-90 119.6 46.4)">41</text>
<text x="123.1" y="46.4" transform="rotate(-90 123.1 46.4)">40</text>
<text x="126.6" y="46.4" transform="rotate(-90 126.6 46.4)">39</text>
<text x="130.2" y="46.4" transform="rotate(-90 130.2 46.4)">38</text>
<text x="133.7" y="46.4" transform="rotate(-90 133.7 46.4)">37 SWCLK</text>
<text x="227.3" y="44.5">2</text>
<text x="231.8" y="42.4">VIN</text>
<text x="231.8" y="45.9">VSS</text>
<text x="242.6" y="42.4">VOUT</text>
<text x="373.7" y="46.2">3</text>
<text x="227.3" y="48">3</text>
<text x="231.8" y="49.4">CE</text>
<text x="246.9" y="49.4">NC</text>
<text x="254" y="48">4</text>
<text x="333.4" y="53.3">1</text>
<text x="373.7" y="53.3">2</text>
<text x="80.7" y="58.6">1</text>
<text x="103" y="55.8" transform="rotate(-90 103 55.8)">PB9</text>
<text x="106.5" y="55.8" transform="rotate(-90 106.5 55.8)">PB8</text>
<text x="113.6" y="55.8" transform="rotate(-90 113.6 55.8)">PB7</text>
<text x="117.1" y="55.8" transform="rotate(-90 117.1 55.8)">PB6</text>
<text x="120.6" y="55.8" transform="rotate(-90 120.6 55.8)">PB5</text>
<text x="124.2" y="55.8" transform="rotate(-90 124.2 55.8)">PB4</text>
<text x="127.7" y="55.8" transform="rotate(-90 127.7 55.8)">PB3</text>
<text x="131.2" y="57.8" transform="rotate(-90 131.2 57.8)">PA15</text>
<text x="134.8" y="57.8" transform="rotate(-90 134.8 57.8)">PA14</text>
<text x="154.2" y="58.1">VCC</text>
<text x="333.4" y="56.8">3</text>
<text x="67.7" y="65.1">PC14</text>
<text x="67.7" y="61.6">PC13</text>
<text x="80.7" y="62.1">2</text>
<text x="80.7" y="65.7">3</text>
<text x="86" y="60.4">VBAT</text>
<text x="86" y="63.9">PC13</text>
<text x="110.1" y="60.8" transform="rotate(-90 110.1 60.8)">BOOT0</text>
<text x="146.6" y="65.7">34</text>
<text x="154.2" y="61.6">GND</text>
<text x="154.2" y="65.1">SWIO</text>
<text x="333.4" y="60.4">2</text>
<text x="374" y="60.4">1</text>
<text x="67.7" y="68.7">PC15</text>
<text x="80.7" y="69.2">4</text>
<text x="86" y="67.4">PC14</text>
<text x="86" y="70.9">PC15</text>
<text x="122.8" y="70.9">PA12-USBDP</text>
<text x="135.2" y="67.4">PA13</text>
<text x="146.6" y="69.2">33</text>
<text x="154.2" y="68.7">PA12</text>
<text x="67.7" y="75.7">PD1</text>
<text x="67.7" y="72.2">PD0</text>
<text x="80.7" y="72.7">5</text>
<text x="80.7" y="76.2">6</text>
<text x="86" y="74.5">PD0-OSC_IN</text>
<text x="86" y="78">PD1-OSC_OUT</text>
<text x="122" y="74.5">PA11-USBDM</text>
<text x="135.2" y="78">PA10</text>
<text x="146.6" y="76.2">31</text>
<text x="146.6" y="72.7">32</text>
<text x="154.2" y="72.2">PA11</text>
<text x="154.2" y="75.7">RX</text>
<text x="67.7" y="82.8">GND</text>
<text x="67.7" y="79.2">NRST</text>
<text x="80.7" y="79.8">7</text>
<text x="86" y="81.5">NRST</text>
<text x="137.2" y="81.5">PA9</text>
<text x="146.6" y="83.3">29</text>
<text x="146.6" y="79.8">30</text>
<text x="154.2" y="79.2">TX</text>
<text x="154.2" y="82.8">PA8</text>
<text x="67.7" y="89.8">PA0</text>
<text x="67.7" y="86.3">VCC</text>
<text x="135.2" y="88.6">PB15</text>
<text x="137.2" y="85.1">PA8</text>
<text x="146.6" y="86.8">28</text>
<text x="154.2" y="86.3">PB15</text>
<text x="154.2" y="89.8">PB14</text>
<text x="67.7" y="93.3">PA1</text>
<text x="78.7" y="90.3">10</text>
<text x="78.7" y="93.9">11</text>
<text x="86" y="92.1">PA0</text>
<text x="86" y="95.6">PA1</text>
<text x="135.2" y="95.6">PB13</text>
<text x="135.2" y="92.1">PB14</text>
<text x="146.6" y="93.9">26</text>
<text x="146.6" y="90.3">27</text>
<text x="154.2" y="93.3">PB13</text>
<text x="67.7" y="96.9">PA2</text>
<text x="78.7" y="97.4">12</text>
<text x="86" y="99.2">PA2</text>
<text x="135.2" y="99.2">PB12</text>
<text x="146.6" y="97.4">25</text>
<text x="154.2" y="96.9">PB12</text>
<text x="96.3" y="107.3" transform="rotate(-90 96.3 107.3)">PA3</text>
<text x="99.8" y="107.3" transform="rotate(-90 99.8 107.3)">PA4</text>
<text x="103.4" y="107.3" transform="rotate(-90 103.4 107.3)">PA5</text>
<text x="106.9" y="107.3" transform="rotate(-90 106.9 107.3)">PA6</text>
<text x="110.4" y="107.3" transform="rotate(-90 110.4 107.3)">PA7</text>
<text x="113.9" y="107.3" transform="rotate(-90 113.9 107.3)">PB0</text>
<text x="117.5" y="107.3" transform="rotate(-90 117.5 107.3)">PB1</text>
<text x="121" y="107.3" transform="rotate(-90 121 107.3)">PB2</text>
<text x="124.5" y="107.3" transform="rotate(-90 124.5 107.3)">PB10</text>
<text x="128.1" y="107.3" transform="rotate(-90 128.1 107.3)">PB11</text>
<text x="94.9" y="114" transform="rotate(-90 94.9 114)">13</text>
<text x="98.4" y="114" transform="rotate(-90 98.4 114)">14</text>
<text x="102" y="114" transform="rotate(-90 102 114)">15</text>
<text x="105.5" y="114" transform="rotate(-90 105.5 114)">16</text>
<text x="109" y="114" transform="rotate(-90 109 114)">17</text>
<text x="112.5" y="114" transform="rotate(-90 112.5 114)">18</text>
<text x="116.1" y="114" transform="rotate(-90 116.1 114)">19</text>
<text x="119.6" y="114" transform="rotate(-90 119.6 114)">20</text>
<text x="123.1" y="114" transform="rotate(-90 123.1 114)">21</text>
<text x="126.6" y="114" transform="rotate(-90 126.6 114)">22</text>
<text x="232.4" y="111.5">1</text>
<text x="235.9" y="113.3">CLKIN</text>
<text x="261.8" y="113.3">SDA</text>
<text x="270.1" y="111.5">24</text>
<text x="277.6" y="111">SDA2</text>
<text x="341.3" y="112.9" transform="rotate(-90 341.3 112.9)">PB0</text>
<text x="232.4" y="115">2</text>
<text x="232.4" y="118.6">3</text>
<text x="235.9" y="116.8">NC</text>
<text x="262.4" y="116.8">SCL</text>
<text x="270.1" y="118.6">22</text>
<text x="270.1" y="115">23</text>
<text x="277.6" y="114.5">SCL2</text>
<text x="94.4" y="123.5" transform="rotate(-90 94.4 123.5)">PA3</text>
<text x="97.9" y="123.5" transform="rotate(-90 97.9 123.5)">PA4</text>
<text x="101.4" y="123.5" transform="rotate(-90 101.4 123.5)">PA5</text>
<text x="105" y="123.5" transform="rotate(-90 105 123.5)">PA6</text>
<text x="108.5" y="123.5" transform="rotate(-90 108.5 123.5)">PA7</text>
<text x="112" y="123.5" transform="rotate(-90 112 123.5)">PB0</text>
<text x="115.5" y="123.5" transform="rotate(-90 115.5 123.5)">PB1</text>
<text x="122.6" y="123.5" transform="rotate(-90 122.6 123.5)">TX3</text>
<text x="126.1" y="123.5" transform="rotate(-90 126.1 123.5)">RX3</text>
<text x="129.6" y="123.5" transform="rotate(-90 129.6 123.5)">GND</text>
<text x="133.2" y="123.5" transform="rotate(-90 133.2 123.5)">VCC</text>
<text x="232.4" y="122.1">4</text>
<text x="232.4" y="125.6">5</text>
<text x="235.9" y="120.3">NC</text>
<text x="235.9" y="123.9">NC</text>
<text x="260" y="123.9">RESV</text>
<text x="260" y="120.3">RESV</text>
<text x="270.1" y="125.6">20</text>
<text x="270.1" y="122.1">21</text>
<text x="232.4" y="129.2">6</text>
<text x="235.9" y="127.4">NC</text>
<text x="235.9" y="130.9">AUX_DA</text>
<text x="257.7" y="127.4">CPOUT</text>
<text x="260" y="130.9">RESV</text>
<text x="270.1" y="129.2">19</text>
<text x="232.4" y="132.7">7</text>
<text x="232.4" y="136.2">8</text>
<text x="235.9" y="134.4">AUX_CL</text>
<text x="235.9" y="138">VLOGIC</text>
<text x="264" y="138">NC</text>
<text x="270.1" y="136.2">17</text>
<text x="230.4" y="143.3">10</text>
<text x="232.4" y="139.7">9</text>
<text x="235.9" y="141.5">AD0</text>
<text x="264" y="141.5">NC</text>
<text x="270.1" y="143.3">15</text>
<text x="270.1" y="139.7">16</text>
<text x="223" y="149.8">PB5</text>
<text x="230.4" y="146.8">11</text>
<text x="235.9" y="145">REGOUT</text>
<text x="235.9" y="148.6">FSYNC</text>
<text x="264" y="148.6">NC</text>
<text x="264" y="145">NC</text>
<text x="270.1" y="146.8">14</text>
<text x="230.4" y="150.3">12</text>
<text x="235.9" y="152.1">INT</text>
<text x="371.3" y="155.3" transform="rotate(-90 371.3 155.3)">PC13</text>
<text x="198.3" y="190.4">GND</text>
<text x="251.2" y="190.4">VCC</text>
<text x="43" y="192.1">VCC</text>
<text x="43" y="195.7">GND</text>
<text x="67.7" y="195.7">GND</text>
<text x="67.7" y="192.1">VCC</text>
<text x="92.4" y="195.7">GND</text>
<text x="92.4" y="192.1">VCC</text>
<text x="117.1" y="195.7">GND</text>
<text x="117.1" y="192.1">VCC</text>
<text x="143.6" y="192.1">VCC</text>
<text x="143.6" y="195.7">GND</text>
<text x="198.3" y="193.9">VCC</text>
<text x="198.3" y="197.4">SCL1</text>
<text x="251.2" y="197.4">SWCLK</text>
<text x="251.2" y="193.9">SWIO</text>
<text x="297" y="197.4">GND</text>
<text x="297" y="193.9">VCC</text>
<text x="335.8" y="192.1">VCC</text>
<text x="335.8" y="195.7">GND</text>
<text x="43" y="202.7">PA0</text>
<text x="67.7" y="202.7">PA1</text>
<text x="92.4" y="202.7">PA2</text>
<text x="117.1" y="202.7">PA3</text>
<text x="143.6" y="202.7">PA4</text>
<text x="198.3" y="200.9">SDA1</text>
<text x="297" y="200.9">TX</text>
<text x="335.8" y="202.7">RX3</text>
<text x="335.9" y="199.2">TX3</text>
<text x="297" y="204.5">RX</text>
</g>
<g font-size="3.2" fill="#f00">
<text x="94.9" y="46.4" transform="rotate(-90 94.9 46.4)">48</text>
<text x="96" y="56.7" transform="rotate(-90 96 56.7)">VDD</text>
<text x="146.6" y="58.6">36</text>
<text x="136.3" y="60.4">VDD</text>
<text x="80.7" y="86.8">9</text>
<text x="86" y="88.6">VDDA-VREF+</text>
<text x="135.1" y="107.3" transform="rotate(-90 135.1 107.3)">VDD</text>
<text x="133.7" y="114" transform="rotate(-90 133.7 114)">24</text>
<text x="261.5" y="152.1">VDD</text>
<text x="270.1" y="150.3">13</text>
</g>
<g font-size="3.2">
<text x="98.4" y="46.4" transform="rotate(-90 98.4 46.4)">47</text>
<text x="99.5" y="56.2" transform="rotate(-90 99.5 56.2)">VSS</text>
<text x="136.8" y="63.9">VSS</text>
<text x="146.6" y="62.1">35</text>
<text x="80.7" y="83.3">8</text>
<text x="86" y="85.1">VSSA-VREF-</text>
<text x="22.6" y="92.5" transform="rotate(-90 22.6 92.5)">2</text>
<text x="22.6" y="104.7" transform="rotate(-90 22.6 104.7)">1</text>
<text x="131.6" y="107.3" transform="rotate(-90 131.6 107.3)">VSS</text>
<text x="130.2" y="114" transform="rotate(-90 130.2 114)">23</text>
<text x="341.8" y="122.4" transform="rotate(-90 341.8 122.4)">2</text>
<text x="261.3" y="134.4">GND</text>
<text x="270.1" y="132.7">18</text>
<text x="341.8" y="134.7" transform="rotate(-90 341.8 134.7)">1</text>
<text x="211.2" y="191.9">1</text>
<text x="241.9" y="191.9">1</text>
<text x="54.2" y="193.7">1</text>
<text x="54.2" y="197.9">2</text>
<text x="78.9" y="193.7">1</text>
<text x="78.9" y="197.9">2</text>
<text x="103.6" y="193.7">1</text>
<text x="103.6" y="197.9">2</text>
<text x="128.3" y="193.7">1</text>
<text x="128.3" y="197.9">2</text>
<text x="154.8" y="193.7">1</text>
<text x="154.8" y="197.9">2</text>
<text x="211.2" y="196.2">2</text>
<text x="241.9" y="196.2">2</text>
<text x="308.2" y="195.5">1</text>
<text x="352.8" y="194.1">1</text>
<text x="352.8" y="197.6">2</text>
<text x="54.2" y="201.5">3</text>
<text x="78.9" y="201.5">3</text>
<text x="103.6" y="201.5">3</text>
<text x="128.3" y="201.5">3</text>
<text x="154.8" y="201.5">3</text>
<text x="211.2" y="199.7">3</text>
<text x="211.2" y="203.2">4</text>
<text x="241.9" y="199.7">3</text>
<text x="241.9" y="203.2">4</text>
<text x="308.2" y="199.7">2</text>
<text x="308.2" y="203.2">3</text>
<text x="352.8" y="201.1">3</text>
<text x="54.2" y="205">4</text>
<text x="78.9" y="205">4</text>
<text x="103.6" y="205">4</text>
<text x="128.3" y="205">4</text>
<text x="154.8" y="205">4</text>
<text x="308.2" y="206.8">4</text>
<text x="352.8" y="204.6">4</text>
<text x="352.8" y="208.2">5</text>
<text x="352.8" y="211.7">6</text>
</g>
</svg>
